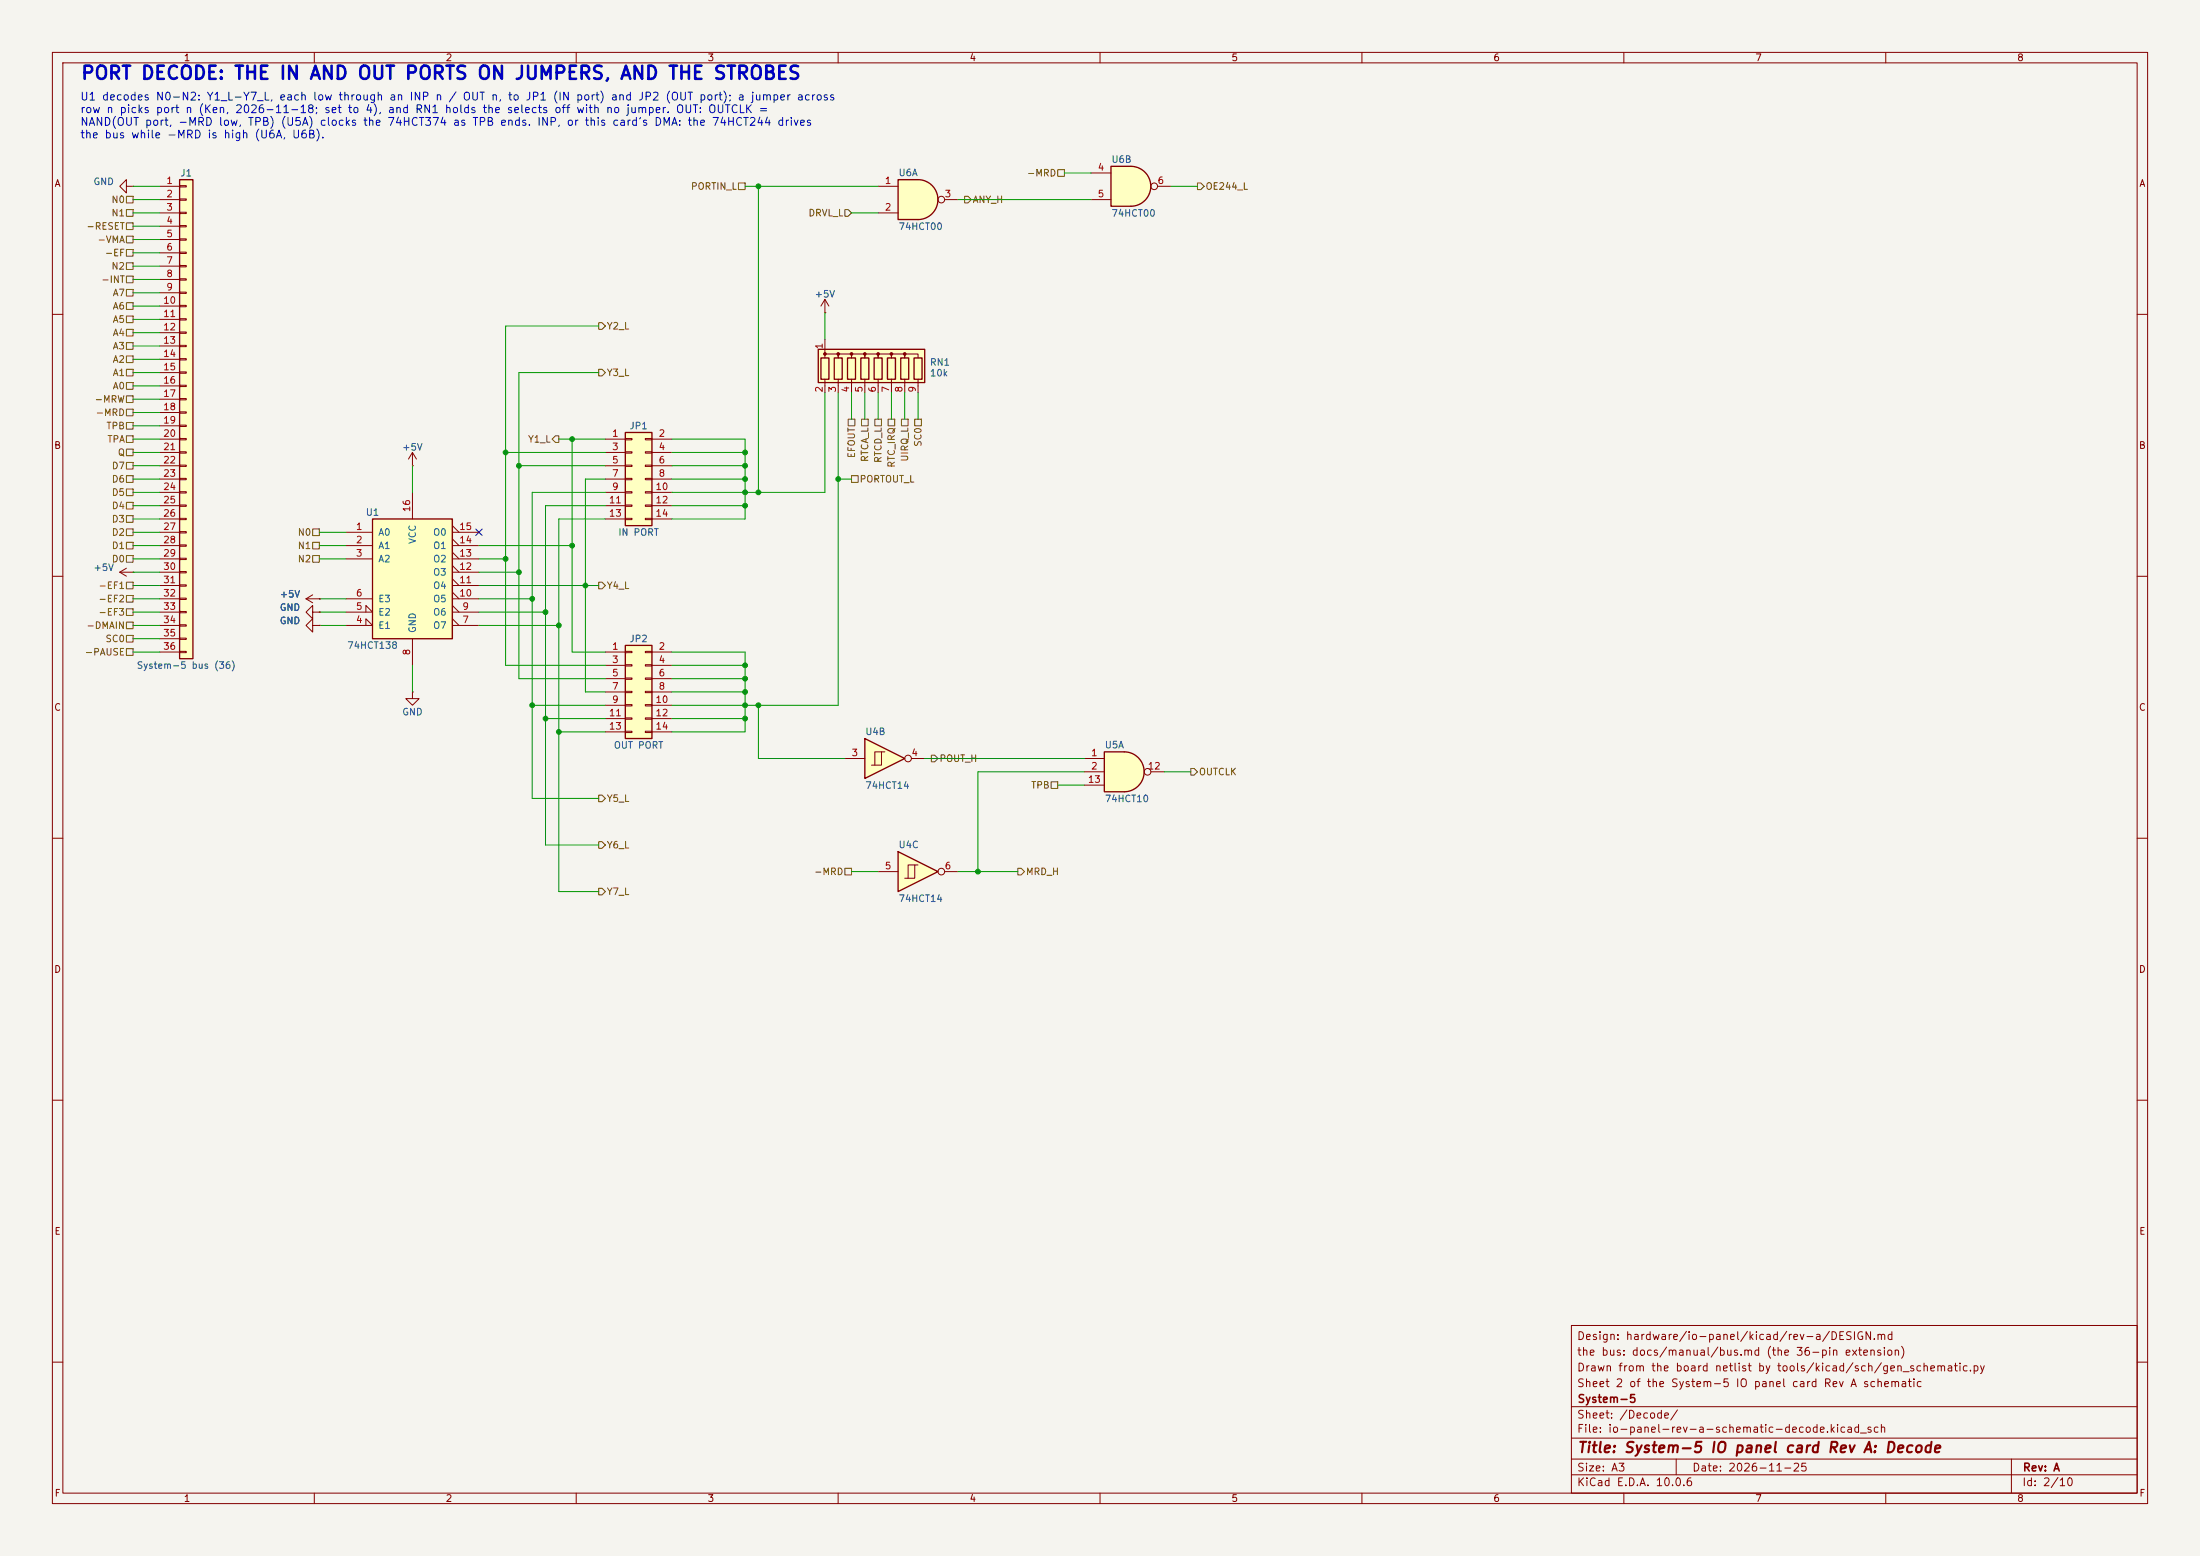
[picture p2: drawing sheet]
<svg xmlns="http://www.w3.org/2000/svg" width="420mm" height="297mm" viewBox="0 0 420 297" stroke-linecap="round" stroke-linejoin="round" font-family="sans-serif">
<path d="M0 0h420v297h-420z" fill="#f5f4ef" stroke="#f5f4ef" stroke-width=".19"/>
<g fill="none" stroke="#840000" stroke-width=".19">
<path d="M10 10h400v277h-400zM12 12h396v273h-396zM60 10v2M110 10v2M160 10v2M210 10v2M260 10v2M310 10v2M360 10v2M10 60h2M408 60h2M10 110h2"/>
<path d="M408 110h2M10 160h2M408 160h2M10 210h2M408 210h2M300 253h108v32h-108zM10 260h2M300 278.5h108M300 274.5h108M300 268.5h108M320 278.5v3M384 278.5v6.5"/>
<path d="M408 260h2M60 285v2M110 285v2M160 285v2M210 285v2M260 285v2M300 281.5h108M310 285v2M360 285v2"/>
</g>
<path d="M214.6 143.5a3.8 3.8 0 0 1 3.8 3.8 3.8 3.8 0 0 1-3.8 3.8z" fill="#ffffc2" stroke="#ffffc2" stroke-width=".19"/>
<path d="M210.8 143.5h3.8v7.6h-3.8z" fill="#ffffc2"/>
<path d="M210.8 143.5h3.8a3.8 3.8 0 0 1 3.8 3.8 3.8 3.8 0 0 1-3.8 3.8h-3.8z" fill="none" stroke="#840000" stroke-width=".25"/>
<g fill="none" stroke="#840000" stroke-width=".19">
<path d="M58.4 114.3l1.3 .8M58.4 114.3h2.6M59.7 119.4v-1.3l-1.3 1.3 1.3 1.3v-1.3h1.3M59.7 113.5l-1.3 .8M61 119.4h.1M61 114.3h.1M207 144.8h3.8M207 147.3h3.8M207 149.9h3.8M219.7 147.3h2.5"/>
<circle cx="219.1" cy="147.3" r=".63"/>
</g>
<path d="M119.4 82.6h5.1v17.7h-5.1z" fill="#ffffc2"/>
<path d="M119.4 82.6h5.1v17.7h-5.1z" fill="none" stroke="#840000" stroke-width=".25"/>
<g fill="none" stroke="#840000" stroke-width=".19">
<path d="M78.7 88.9h.1M78.7 86.4l-.7 1.2M78.7 86.4l.8 1.2M78.7 86.4v2.5M115.6 83.8h3.8M115.6 86.4h3.8M115.6 88.9h3.8M115.6 91.4h3.8M115.6 94h3.8M115.6 96.5h3.8M115.6 99.1h3.8M119.4 83.7h1.2v.2h-1.2z"/>
<path d="M119.4 86.2h1.2v.3h-1.2zM119.4 88.8h1.2v.2h-1.2zM119.4 91.3h1.2v.3h-1.2zM119.4 93.9h1.2v.2h-1.2zM119.4 96.4h1.2v.2h-1.2zM119.4 98.9h1.2v.3h-1.2zM123.2 83.7h1.3v.2h-1.3zM123.2 86.2h1.3v.3h-1.3zM123.2 88.8h1.3v.2h-1.3zM123.2 91.3h1.3v.3h-1.3zM123.2 93.9h1.3v.2h-1.3zM123.2 96.4h1.3v.2h-1.3z"/>
<path d="M123.2 98.9h1.3v.3h-1.3zM124.5 83.8h3.8M124.5 86.4h3.8M124.5 88.9h3.8M124.5 91.4h3.8M124.5 94h3.8M124.5 96.5h3.8M124.5 99.1h3.8"/>
</g>
<path d="M71.1 99.1h15.3v22.8h-15.3z" fill="#ffffc2"/>
<path d="M71.1 99.1h15.3v22.8h-15.3z" fill="none" stroke="#840000" stroke-width=".25"/>
<g fill="none" stroke="#840000" stroke-width=".19">
<path d="M78.7 94v5.1M22.9 109.2h2.5M22.9 109.2l1.2 .8M24.1 108.5l-1.2 .7M25.4 109.2h.1M66 119.4h5.1l-1.3-1.3v1.3M66 116.8h5.1l-1.3-1.2v1.2M66 101.6h5.1M66 104.1h5.1M66 106.7h5.1M66 114.3h5.1M86.4 101.6h5"/>
<path d="M86.4 104.1h5M86.4 106.7h5M86.4 119.4h5M86.4 116.8h5M86.4 114.3h5M86.4 118.1l1.2 1.3M86.4 115.6l1.2 1.2M86.4 113l1.2 1.3M86.4 111.8h5M86.4 110.5l1.2 1.3M86.4 109.2h5M86.4 108l1.2 1.2"/>
<path d="M86.4 105.4l1.2 1.3M86.4 102.9l1.2 1.2M86.4 100.3l1.2 1.3M78.7 132.1v1.3h1.3l-1.3 1.2-1.2-1.2h1.2M78.7 132.1h.1M78.7 121.9v5.1"/>
</g>
<path d="M34.3 34.3h2.5v91.4h-2.5z" fill="#ffffc2"/>
<path d="M34.3 34.3h2.5v91.4h-2.5z" fill="none" stroke="#840000" stroke-width=".25"/>
<g fill="none" stroke="#840000" stroke-width=".19">
<path d="M30.5 35.6h3.8M30.5 38.1h3.8M34.3 35.4h1.3v.3h-1.3zM34.3 38h1.3v.2h-1.3zM30.5 40.6h3.8M30.5 43.2h3.8M30.5 45.7h3.8M30.5 48.3h3.8M30.5 50.8h3.8M30.5 53.3h3.8M30.5 55.9h3.8M30.5 58.4h3.8"/>
<path d="M34.3 40.5h1.3v.3h-1.3zM34.3 43.1h1.3v.2h-1.3zM34.3 45.6h1.3v.2h-1.3zM34.3 48.1h1.3v.3h-1.3zM34.3 50.7h1.3v.2h-1.3zM34.3 53.2h1.3v.3h-1.3zM34.3 55.8h1.3v.2h-1.3zM34.3 58.3h1.3v.2h-1.3zM30.5 61h3.8M30.5 63.5h3.8M30.5 66h3.8M30.5 68.6h3.8"/>
<path d="M30.5 71.1h3.8M30.5 73.7h3.8M30.5 76.2h3.8M30.5 78.7h3.8M34.3 60.8h1.3v.3h-1.3zM34.3 63.4h1.3v.2h-1.3zM34.3 65.9h1.3v.3h-1.3zM34.3 68.5h1.3v.2h-1.3zM34.3 71h1.3v.2h-1.3zM34.3 73.5h1.3v.3h-1.3zM34.3 76.1h1.3v.2h-1.3zM34.3 78.6h1.3v.3h-1.3z"/>
<path d="M30.5 81.3h3.8M30.5 83.8h3.8M30.5 86.4h3.8M30.5 88.9h3.8M30.5 91.4h3.8M30.5 94h3.8M30.5 96.5h3.8M30.5 99.1h3.8M34.3 81.2h1.3v.2h-1.3zM34.3 83.7h1.3v.2h-1.3zM34.3 86.2h1.3v.3h-1.3zM34.3 88.8h1.3v.2h-1.3z"/>
<path d="M34.3 91.3h1.3v.3h-1.3zM34.3 93.9h1.3v.2h-1.3zM34.3 96.4h1.3v.2h-1.3zM34.3 98.9h1.3v.3h-1.3zM30.5 101.6h3.8M30.5 104.1h3.8M30.5 106.7h3.8M30.5 109.2h3.8M30.5 111.8h3.8M30.5 114.3h3.8M30.5 116.8h3.8M30.5 119.4h3.8"/>
<path d="M34.3 101.5h1.3v.2h-1.3zM34.3 104h1.3v.3h-1.3zM34.3 106.6h1.3v.2h-1.3zM34.3 109.1h1.3v.2h-1.3zM34.3 111.6h1.3v.3h-1.3zM34.3 114.2h1.3v.2h-1.3zM34.3 116.7h1.3v.3h-1.3zM34.3 119.3h1.3v.2h-1.3zM30.5 121.9h3.8M30.5 124.5h3.8M34.3 121.8h1.3v.2h-1.3zM34.3 124.3h1.3v.3h-1.3z"/>
</g>
<path d="M119.4 123.2h5.1v17.8h-5.1z" fill="#ffffc2"/>
<path d="M119.4 123.2h5.1v17.8h-5.1z" fill="none" stroke="#840000" stroke-width=".25"/>
<g fill="none" stroke="#840000" stroke-width=".19">
<path d="M115.6 124.5h3.8M115.6 127h3.8M115.6 129.5h3.8M115.6 132.1h3.8M115.6 134.6h3.8M115.6 137.2h3.8M115.6 139.7h3.8M119.4 124.3h1.2v.3h-1.2zM119.4 126.9h1.2v.2h-1.2zM119.4 129.4h1.2v.3h-1.2zM119.4 132h1.2v.2h-1.2zM119.4 134.5h1.2v.2h-1.2z"/>
<path d="M119.4 137h1.2v.3h-1.2zM119.4 139.6h1.2v.2h-1.2zM123.2 124.3h1.3v.3h-1.3zM123.2 126.9h1.3v.2h-1.3zM123.2 129.4h1.3v.3h-1.3zM123.2 132h1.3v.2h-1.3zM123.2 134.5h1.3v.2h-1.3zM123.2 137h1.3v.3h-1.3zM123.2 139.6h1.3v.2h-1.3zM124.5 124.5h3.8M124.5 127h3.8M124.5 129.5h3.8"/>
<path d="M124.5 132.1h3.8M124.5 134.6h3.8M124.5 137.2h3.8M124.5 139.7h3.8"/>
</g>
<path d="M171.4 162.6l7.7 3.8-7.7 3.8z" fill="#ffffc2"/>
<path d="M171.4 162.6l7.7 3.8-7.7 3.8z" fill="none" stroke="#840000" stroke-width=".25"/>
<g fill="none" stroke="#840000" stroke-width=".19">
<path d="M167.6 166.4h3.8M174.6 165.1h-1.2v2.5M175.3 165.1h-.7v2.5h-1.9M180.3 166.4h2.6"/>
<circle cx="179.7" cy="166.4" r=".63"/>
</g>
<path d="M156.2 66.7h20.3v6.3h-20.3z" fill="#ffffc2"/>
<path d="M156.2 66.7h20.3v6.3h-20.3zM156.7 68.3h1.5v4.1h-1.5zM159.3 68.3h1.5v4.1h-1.5zM161.8 68.3h1.5v4.1h-1.5zM164.3 68.3h1.6v4.1h-1.6zM166.9 68.3h1.5v4.1h-1.5zM169.4 68.3h1.5v4.1h-1.5zM172 68.3h1.5v4.1h-1.5zM174.5 68.3h1.5v4.1h-1.5z" fill="none" stroke="#840000" stroke-width=".25"/>
<g fill="#840000" stroke="#840000" stroke-width=".19">
<circle cx="157.5" cy="67.6" r=".25"/>
<circle cx="160" cy="67.6" r=".25"/>
<circle cx="162.6" cy="67.6" r=".25"/>
<circle cx="165.1" cy="67.6" r=".25"/>
<circle cx="167.6" cy="67.6" r=".25"/>
<circle cx="170.2" cy="67.6" r=".25"/>
<circle cx="172.7" cy="67.6" r=".25"/>
</g>
<path d="M157.5 68.3v-.7h2.5v.7v-.7h2.6v.7v-.7h2.5v.7v-.7h2.5v.7v-.7h2.6v.7v-.7h2.5v.7v-.7h2.6v.7M157.5 64.8v2.5M157.5 72.4v2.5M160 72.4v2.5M162.6 72.4v2.5M165.1 72.4v2.5M167.6 72.4v2.5M170.2 72.4v2.5M172.7 72.4v2.5M175.3 72.4v2.5" fill="none" stroke="#840000" stroke-width=".19"/>
<path d="M165.1 141l7.6 3.8-7.6 3.8z" fill="#ffffc2"/>
<path d="M165.1 141l7.6 3.8-7.6 3.8z" fill="none" stroke="#840000" stroke-width=".25"/>
<g fill="none" stroke="#840000" stroke-width=".19">
<path d="M59.7 116.8v-1.2l-1.3 1.2 1.3 1.3v-1.3h1.3M61 116.8h.1M161.3 144.8h3.8M168.3 143.5h-1.3v2.6M168.9 143.5h-.6v2.6h-1.9M174 144.8h2.5"/>
<circle cx="173.4" cy="144.8" r=".63"/>
</g>
<path d="M215.9 31.8a3.8 3.8 0 0 1 3.8 3.8 3.8 3.8 0 0 1-3.8 3.8z" fill="#ffffc2" stroke="#ffffc2" stroke-width=".19"/>
<path d="M212.1 31.8h3.8v7.6h-3.8z" fill="#ffffc2"/>
<path d="M212.1 31.8h3.8a3.8 3.8 0 0 1 3.8 3.8 3.8 3.8 0 0 1-3.8 3.8h-3.8z" fill="none" stroke="#840000" stroke-width=".25"/>
<g fill="none" stroke="#840000" stroke-width=".19">
<path d="M24.1 35.6v-1.3l-1.2 1.3 1.2 1.2v-1.2h1.3M25.4 35.6h.1M208.3 33h3.8M208.3 38.1h3.8M221 35.6h2.5M157.5 59.7h.1M157.5 57.2l-.8 1.2M157.5 57.2l.7 1.2M157.5 57.2v2.5"/>
<circle cx="220.3" cy="35.6" r=".63"/>
</g>
<path d="M175.3 34.3a3.8 3.8 0 0 1 3.8 3.8 3.8 3.8 0 0 1-3.8 3.8z" fill="#ffffc2" stroke="#ffffc2" stroke-width=".19"/>
<path d="M171.4 34.3h3.9v7.6h-3.9z" fill="#ffffc2"/>
<path d="M171.4 34.3h3.9a3.8 3.8 0 0 1 3.8 3.8 3.8 3.8 0 0 1-3.8 3.8h-3.9z" fill="none" stroke="#840000" stroke-width=".25"/>
<g fill="none" stroke="#840000" stroke-width=".19">
<path d="M167.6 35.6h3.8M180.3 38.1h2.6M167.6 40.6h3.8M61 116.8h.1M61 119.4h.1M61 114.3h.1"/>
<circle cx="179.7" cy="38.1" r=".63"/>
</g>
<g fill="none" stroke="#725600" stroke-width=".19">
<path d="M24.1 37.5h1.3v1.2h-1.3zM141 34.9h1.2v1.3h-1.2zM184.1 37.5h.7l.6 .6-.6 .6h-.7zM201.9 32.4h1.3v1.3h-1.3zM228.6 34.9h.6l.7 .7-.7 .6h-.6zM24.1 57.8h1.3v1.3h-1.3zM24.1 55.2h1.3v1.3h-1.3zM24.1 52.7h1.3v1.3h-1.3zM24.1 50.2h1.3v1.2h-1.3zM24.1 47.6h1.3v1.3h-1.3zM24.1 45.1h1.3v1.3h-1.3zM24.1 42.5h1.3v1.3h-1.3z"/>
<path d="M24.1 40h1.3v1.3h-1.3zM161.3 40h.6l.7 .6-.7 .7h-.6zM24.1 65.4h1.3v1.3h-1.3zM24.1 67.9h1.3v1.3h-1.3zM24.1 70.5h1.3v1.3h-1.3zM24.1 73h1.3v1.3h-1.3zM24.1 62.9h1.3v1.2h-1.3zM24.1 60.3h1.3v1.3h-1.3zM24.1 75.6h1.3v1.2h-1.3zM24.1 78.1h1.3v1.3h-1.3zM114.3 61.6h.6l.7 .6-.7 .7h-.6zM114.3 70.5h.6l.7 .6-.7 .7h-.6z"/>
<path d="M24.1 80.6h1.3v1.3h-1.3zM24.1 83.2h1.3v1.3h-1.3zM24.1 85.7h1.3v1.3h-1.3zM24.1 88.3h1.3v1.2h-1.3zM24.1 90.8h1.3v1.3h-1.3zM24.1 93.3h1.3v1.3h-1.3zM24.1 95.9h1.3v1.3h-1.3zM24.1 98.4h1.3v1.3h-1.3zM106 83.2h.7v1.3h-.7l-.6-.7zM161.9 80h1.3v1.3h-1.3zM162.6 90.8h1.2v1.3h-1.2zM164.5 80h1.2v1.3h-1.2z"/>
<path d="M167 80h1.3v1.3h-1.3zM169.5 80h1.3v1.3h-1.3zM172.1 80h1.3v1.3h-1.3zM174.6 80h1.3v1.3h-1.3zM24.1 116.2h1.3v1.3h-1.3zM24.1 118.7h1.3v1.3h-1.3zM24.1 101h1.3v1.2h-1.3zM24.1 103.5h1.3v1.3h-1.3zM24.1 106h1.3v1.3h-1.3zM24.1 113.7h1.3v1.2h-1.3zM24.1 111.1h1.3v1.3h-1.3zM59.7 106h1.3v1.3h-1.3z"/>
<path d="M59.7 101h1.3v1.2h-1.3zM59.7 103.5h1.3v1.3h-1.3zM114.3 111.1h.6l.7 .7-.7 .6h-.6zM24.1 121.3h1.3v1.3h-1.3zM24.1 123.8h1.3v1.3h-1.3zM114.3 151.8h.6l.7 .6-.7 .6h-.6zM177.8 144.1h.6l.7 .7-.7 .6h-.6zM200.7 149.2h1.2v1.3h-1.2zM227.3 146.7h.7l.6 .6-.6 .7h-.7zM114.3 160.7h.6l.7 .6-.7 .6h-.6zM114.3 169.5h.6l.7 .7-.7 .6h-.6zM161.3 165.7h1.3v1.3h-1.3z"/>
<path d="M194.3 165.7h.6l.7 .7-.7 .6h-.6z"/>
</g>
<g fill="none" stroke="#009600" stroke-width=".19">
<path d="M25.4 35.6h5.1M25.4 38.1h5.1M142.2 35.6h25.4M144.8 35.6v58.4M182.9 38.1h25.4M203.2 33h5.1M223.5 35.6h5.1M25.4 40.6h5.1M25.4 45.7h5.1M25.4 43.2h5.1M25.4 58.4h5.1M25.4 55.9h5.1"/>
<path d="M25.4 53.3h5.1M25.4 50.8h5.1M25.4 48.3h5.1M157.5 59.7v5.1M162.6 40.6h5M25.4 71.1h5.1M25.4 78.7h5.1M25.4 76.2h5.1M25.4 73.7h5.1M25.4 68.6h5.1M25.4 66h5.1M25.4 63.5h5.1"/>
<path d="M25.4 61h5.1M114.3 62.2h-17.8v64.8h19.1M114.3 71.1h-15.2v58.4h16.5M157.5 74.9v19.1h-29.2M160 74.9v59.7h-31.7M162.6 74.9v5.1M165.1 74.9v5.1M167.6 74.9v5.1M170.2 74.9v5.1M172.7 74.9v5.1M175.3 74.9v5.1M25.4 91.4h5.1"/>
<path d="M25.4 83.8h5.1M25.4 99.1h5.1M25.4 86.4h5.1M25.4 88.9h5.1M25.4 94h5.1M25.4 96.5h5.1M25.4 81.3h5.1M78.7 88.9v5.1M96.5 86.4h19.1M99.1 88.9h16.5M106.7 83.8h8.9M109.2 83.8v40.7h6.4"/>
<path d="M115.6 91.4h-3.8v40.7h3.8M115.6 99.1h-8.9v71.1h7.6M115.6 94h-14v58.4h12.7M115.6 96.5h-11.5v64.8h10.2M128.3 91.4h13.9M128.3 83.8h13.9v15.3h-13.9M128.3 86.4h13.9M128.3 88.9h13.9M128.3 96.5h13.9M160 91.4h2.6M25.4 119.4h5.1M25.4 116.8h5.1"/>
<path d="M25.4 104.1h5.1M25.4 114.3h5.1M25.4 101.6h5.1M25.4 111.8h5.1M25.4 106.7h5.1M25.4 109.2h5.1M61 119.4h5M61 116.8h5M61 104.1h5M61 114.3h5M61 101.6h5M61 106.7h5"/>
<path d="M91.4 119.4h15.3M91.4 116.8h12.7M91.4 104.1h17.8M91.4 114.3h10.2M91.4 111.8h22.9M91.4 106.7h5.1M91.4 109.2h7.7M25.4 121.9h5.1M25.4 124.5h5.1M78.7 127v5.1M101.6 134.6h14M104.1 137.2h11.5"/>
<path d="M106.7 139.7h8.9M128.3 129.5h13.9M128.3 132.1h13.9M128.3 137.2h13.9M128.3 124.5h13.9v15.2h-13.9M128.3 127h13.9M144.8 134.6v10.2h16.5M176.5 144.8h30.5M201.9 149.9h5.1M207 147.3h-20.3v19.1M222.2 147.3h5.1M162.6 166.4h5"/>
<path d="M182.9 166.4h11.4"/>
</g>
<path d="M90.8 101l1.2 1.2M92 101l-1.2 1.2" fill="none" stroke="#000084" stroke-width=".19"/>
<g fill="#009600" stroke="#009600" stroke-width=".19">
<circle cx="109.2" cy="83.8" r=".46"/>
<circle cx="99.1" cy="88.9" r=".46"/>
<circle cx="96.5" cy="86.4" r=".46"/>
<circle cx="96.5" cy="106.7" r=".46"/>
<circle cx="99.1" cy="109.2" r=".46"/>
<circle cx="101.6" cy="114.3" r=".46"/>
<circle cx="104.1" cy="116.8" r=".46"/>
<circle cx="109.2" cy="104.1" r=".46"/>
<circle cx="111.8" cy="111.8" r=".46"/>
<circle cx="106.7" cy="139.7" r=".46"/>
<circle cx="104.1" cy="137.2" r=".46"/>
<circle cx="101.6" cy="134.6" r=".46"/>
<circle cx="106.7" cy="119.4" r=".46"/>
<circle cx="142.2" cy="86.4" r=".46"/>
<circle cx="144.8" cy="94" r=".46"/>
<circle cx="142.2" cy="94" r=".46"/>
<circle cx="142.2" cy="91.4" r=".46"/>
<circle cx="142.2" cy="88.9" r=".46"/>
<circle cx="142.2" cy="96.5" r=".46"/>
<circle cx="144.8" cy="35.6" r=".46"/>
<circle cx="142.2" cy="127" r=".46"/>
<circle cx="142.2" cy="129.5" r=".46"/>
<circle cx="142.2" cy="132.1" r=".46"/>
<circle cx="142.2" cy="137.2" r=".46"/>
<circle cx="142.2" cy="134.6" r=".46"/>
<circle cx="144.8" cy="134.6" r=".46"/>
<circle cx="186.7" cy="166.4" r=".46"/>
<circle cx="160" cy="91.4" r=".46"/>
</g>
<text font-size="2.5" fill="#0000c2" x="15.3" y="15.8">PORT DECODE: THE IN AND OUT PORTS ON JUMPERS, AND THE STROBES</text>
<text font-size="2" fill="#840000" x="301" y="277.8">Title: System-5 IO panel card Rev A: Decode</text>
<g font-size="1.5" fill="#0000c2">
<text x="15.2" y="19.5">U1 decodes N0-N2: Y1_L-Y7_L, each low through an INP n / OUT n, to JP1 (IN port) and JP2 (OUT port); a jumper across</text>
<text x="15.2" y="22">row n picks port n (Ken, 2026-11-18; set to 4), and RN1 holds the selects off with no jumper. OUT: OUTCLK =</text>
<text x="15.2" y="24.4">NAND(OUT port, -MRD low, TPB) (U5A) clocks the 74HCT374 as TPB ends. INP, or this card's DMA: the 74HCT244 drives</text>
<text x="15.2" y="26.8">the bus while -MRD is high (U6A, U6B).</text>
</g>
<g font-size="1.5" fill="#840000">
<text x="300.9" y="256.1">Design: hardware/io-panel/kicad/rev-a/DESIGN.md</text>
<text x="300.9" y="262.1">Drawn from the board netlist by tools/kicad/sch/gen_schematic.py</text>
<text x="300.9" y="259.1">the bus: docs/manual/bus.md (the 36-pin extension)</text>
<text x="300.9" y="265.1">Sheet 2 of the System-5 IO panel card Rev A schematic</text>
<text x="301" y="268.1">System-5</text>
<text x="300.9" y="273.8">File: io-panel-rev-a-schematic-decode.kicad_sch</text>
<text x="300.9" y="271.1">Sheet: /Decode/</text>
<text x="300.9" y="281.2">Size: A3</text>
<text x="322.9" y="281.2">Date: 2026-11-25</text>
<text x="386" y="281.2">Rev: A</text>
<text x="300.9" y="284">KiCad E.D.A. 10.0.6</text>
<text x="385.9" y="284">Id: 2/10</text>
</g>
<g font-size="1.3" fill="#840000">
<text x="35" y="12">1</text>
<text x="85" y="12">2</text>
<text x="135" y="12">3</text>
<text x="185" y="12">4</text>
<text x="235" y="12">5</text>
<text x="285" y="12">6</text>
<text x="335" y="12">7</text>
<text x="385" y="12">8</text>
<text x="10.3" y="36">A</text>
<text x="408.3" y="36">A</text>
<text x="10.2" y="86">B</text>
<text x="408.2" y="86">B</text>
<text x="10.2" y="136">C</text>
<text x="408.2" y="136">C</text>
<text x="10.2" y="186">D</text>
<text x="408.2" y="186">D</text>
<text x="10.3" y="236">E</text>
<text x="408.3" y="236">E</text>
<text x="10.3" y="286">F</text>
<text x="35" y="287">1</text>
<text x="85" y="287">2</text>
<text x="135" y="287">3</text>
<text x="185" y="287">4</text>
<text x="235" y="287">5</text>
<text x="285" y="287">6</text>
<text x="335" y="287">7</text>
<text x="385" y="287">8</text>
<text x="408.3" y="286">F</text>
</g>
<g font-size="1.3" fill="#006464">
<text x="17.7" y="35.6">GND</text>
<text x="34.3" y="34">J1</text>
<text x="171.4" y="33.9">U6A</text>
<text x="212.1" y="31.4">U6B</text>
<text x="212.1" y="41.7">74HCT00</text>
<text x="171.4" y="44.2">74HCT00</text>
<text x="155.4" y="57.1">+5V</text>
<text x="177.4" y="70.1">RN1</text>
<text x="177.4" y="72.2">10k</text>
<text x="120.1" y="82.2">JP1</text>
<text x="76.7" y="86.3">+5V</text>
<text x="69.7" y="98.8">U1</text>
<text x="72.1" y="102.6">A0</text>
<text x="72.1" y="105.1">A1</text>
<text x="72.1" y="107.6">A2</text>
<text x="79.7" y="103.9" transform="rotate(-90 79.7 103.9)">VCC</text>
<text x="82.6" y="107.6">O2</text>
<text x="82.6" y="105.1">O1</text>
<text x="82.6" y="102.6">O0</text>
<text x="117.9" y="102.6">IN PORT</text>
<text x="17.7" y="109.3">+5V</text>
<text x="82.6" y="112.7">O4</text>
<text x="82.6" y="110.2">O3</text>
<text x="53.3" y="119.4">GND</text>
<text x="53.3" y="114.4">+5V</text>
<text x="53.3" y="116.9">GND</text>
<text x="72.1" y="117.8">E2</text>
<text x="72.1" y="115.3">E3</text>
<text x="82.6" y="117.8">O6</text>
<text x="82.6" y="115.3">O5</text>
<text x="66.2" y="124.2">74HCT138</text>
<text x="72.1" y="120.3">E1</text>
<text x="79.7" y="120.9" transform="rotate(-90 79.7 120.9)">GND</text>
<text x="82.6" y="120.3">O7</text>
<text x="120.1" y="122.9">JP2</text>
<text x="26" y="128">System-5 bus (36)</text>
<text x="76.7" y="136.9">GND</text>
<text x="117.1" y="143.2">OUT PORT</text>
<text x="165.1" y="140.6">U4B</text>
<text x="210.8" y="143.1">U5A</text>
<text x="165.1" y="150.9">74HCT14</text>
<text x="210.8" y="153.4">74HCT10</text>
<text x="171.4" y="162.2">U4C</text>
<text x="171.4" y="172.5">74HCT14</text>
</g>
<g font-size="1.3" fill="#a90000">
<text x="31.7" y="35.4">1</text>
<text x="168.8" y="35.4">1</text>
<text x="209.5" y="32.9">4</text>
<text x="220.9" y="35.4">6</text>
<text x="31.7" y="38">2</text>
<text x="31.7" y="40.5">3</text>
<text x="168.8" y="40.5">2</text>
<text x="180.2" y="38">3</text>
<text x="209.5" y="38">5</text>
<text x="31.7" y="43">4</text>
<text x="31.7" y="45.6">5</text>
<text x="31.7" y="48.1">6</text>
<text x="31.7" y="50.7">7</text>
<text x="31.7" y="53.2">8</text>
<text x="31" y="58.3">10</text>
<text x="31.7" y="55.7">9</text>
<text x="31" y="60.8">11</text>
<text x="31" y="63.4">12</text>
<text x="31" y="65.9">13</text>
<text x="31" y="68.4">14</text>
<text x="31" y="71">15</text>
<text x="157.3" y="66.8" transform="rotate(-90 157.3 66.8)">1</text>
<text x="31" y="73.5">16</text>
<text x="31" y="76.1">17</text>
<text x="157.3" y="75" transform="rotate(-90 157.3 75)">2</text>
<text x="159.9" y="75" transform="rotate(-90 159.9 75)">3</text>
<text x="162.4" y="75" transform="rotate(-90 162.4 75)">4</text>
<text x="165" y="75" transform="rotate(-90 165 75)">5</text>
<text x="167.5" y="75" transform="rotate(-90 167.5 75)">6</text>
<text x="170" y="75" transform="rotate(-90 170 75)">7</text>
<text x="172.6" y="75" transform="rotate(-90 172.6 75)">8</text>
<text x="175.1" y="75" transform="rotate(-90 175.1 75)">9</text>
<text x="31" y="78.6">18</text>
<text x="31" y="81.1">19</text>
<text x="31" y="83.7">20</text>
<text x="116.7" y="83.7">1</text>
<text x="125.6" y="83.7">2</text>
<text x="31" y="86.2">21</text>
<text x="31" y="88.8">22</text>
<text x="116.7" y="86.2">3</text>
<text x="116.7" y="88.8">5</text>
<text x="125.6" y="86.2">4</text>
<text x="125.6" y="88.8">6</text>
<text x="31" y="91.3">23</text>
<text x="31" y="93.8">24</text>
<text x="116.7" y="91.3">7</text>
<text x="116.7" y="93.8">9</text>
<text x="125" y="93.8">10</text>
<text x="125.6" y="91.3">8</text>
<text x="31" y="96.4">25</text>
<text x="31" y="98.9">26</text>
<text x="31" y="101.5">27</text>
<text x="67.8" y="101.5">1</text>
<text x="78.6" y="97.9" transform="rotate(-90 78.6 97.9)">16</text>
<text x="87.6" y="101.5">15</text>
<text x="116.1" y="96.4">11</text>
<text x="116.1" y="98.9">13</text>
<text x="125" y="96.4">12</text>
<text x="125" y="98.9">14</text>
<text x="31" y="104">28</text>
<text x="31" y="106.5">29</text>
<text x="67.8" y="104">2</text>
<text x="67.8" y="106.5">3</text>
<text x="87.6" y="106.5">13</text>
<text x="87.6" y="104">14</text>
<text x="31" y="109.1">30</text>
<text x="31" y="111.6">31</text>
<text x="87.6" y="111.6">11</text>
<text x="87.6" y="109.1">12</text>
<text x="31" y="114.2">32</text>
<text x="31" y="116.7">33</text>
<text x="31" y="119.2">34</text>
<text x="67.8" y="119.2">4</text>
<text x="67.8" y="116.7">5</text>
<text x="67.8" y="114.2">6</text>
<text x="87.6" y="114.2">10</text>
<text x="88.2" y="119.2">7</text>
<text x="88.2" y="116.7">9</text>
<text x="31" y="121.8">35</text>
<text x="31" y="124.3">36</text>
<text x="78.6" y="125.2" transform="rotate(-90 78.6 125.2)">8</text>
<text x="116.7" y="124.3">1</text>
<text x="125.6" y="124.3">2</text>
<text x="116.7" y="126.9">3</text>
<text x="116.7" y="129.4">5</text>
<text x="116.7" y="131.9">7</text>
<text x="125.6" y="126.9">4</text>
<text x="125.6" y="129.4">6</text>
<text x="125.6" y="131.9">8</text>
<text x="116.1" y="137">11</text>
<text x="116.7" y="134.5">9</text>
<text x="125" y="134.5">10</text>
<text x="125" y="137">12</text>
<text x="116.1" y="139.6">13</text>
<text x="125" y="139.6">14</text>
<text x="162.5" y="144.6">3</text>
<text x="173.9" y="144.6">4</text>
<text x="207.6" y="149.7">13</text>
<text x="208.2" y="144.6">1</text>
<text x="208.2" y="147.2">2</text>
<text x="219" y="147.2">12</text>
<text x="168.8" y="166.2">5</text>
<text x="180.2" y="166.2">6</text>
</g>
<g font-size="1.3" fill="#725600">
<text x="195.9" y="34">-MRD</text>
<text x="21.2" y="41.6">N1</text>
<text x="21.2" y="39.1">N0</text>
<text x="131.8" y="36.5">PORTIN_L</text>
<text x="154.2" y="41.6">DRVL_L</text>
<text x="185.6" y="39.1">ANY_H</text>
<text x="230" y="36.5">OE244_L</text>
<text x="16.4" y="44.1">-RESET</text>
<text x="18.5" y="46.7">-VMA</text>
<text x="19.9" y="49.2">-EF</text>
<text x="21.2" y="51.8">N2</text>
<text x="19.2" y="54.3">-INT</text>
<text x="21.4" y="59.4">A6</text>
<text x="21.4" y="56.8">A7</text>
<text x="21.4" y="64.5">A4</text>
<text x="21.4" y="61.9">A5</text>
<text x="115.7" y="63.2">Y2_L</text>
<text x="21.4" y="67">A3</text>
<text x="21.4" y="69.5">A2</text>
<text x="18" y="77.2">-MRW</text>
<text x="21.4" y="72.1">A1</text>
<text x="21.4" y="74.6">A0</text>
<text x="115.7" y="72.1">Y3_L</text>
<text x="18.1" y="79.7">-MRD</text>
<text x="20.2" y="82.2">TPB</text>
<text x="20.4" y="84.8">TPA</text>
<text x="21.2" y="89.9">D7</text>
<text x="22.4" y="87.3">Q</text>
<text x="100.7" y="84.8">Y1_L</text>
<text x="163.5" y="87.6" transform="rotate(-90 163.5 87.6)">EFOUT</text>
<text x="166.1" y="88.3" transform="rotate(-90 166.1 88.3)">RTCA_L</text>
<text x="168.6" y="88.5" transform="rotate(-90 168.6 88.5)">RTCD_L</text>
<text x="171.1" y="89.4" transform="rotate(-90 171.1 89.4)">RTC_IRQ</text>
<text x="173.7" y="88.2" transform="rotate(-90 173.7 88.2)">UIRQ_L</text>
<text x="176.2" y="85.4" transform="rotate(-90 176.2 85.4)">SC0</text>
<text x="21.2" y="92.4">D6</text>
<text x="21.2" y="94.9">D5</text>
<text x="164" y="92.4">PORTOUT_L</text>
<text x="21.2" y="97.5">D4</text>
<text x="21.2" y="100">D3</text>
<text x="21.2" y="102.6">D2</text>
<text x="21.2" y="105.1">D1</text>
<text x="21.2" y="107.6">D0</text>
<text x="56.7" y="107.6">N2</text>
<text x="56.7" y="102.6">N0</text>
<text x="56.7" y="105.1">N1</text>
<text x="18.7" y="112.7">-EF1</text>
<text x="115.7" y="112.7">Y4_L</text>
<text x="18.7" y="117.8">-EF3</text>
<text x="18.7" y="115.3">-EF2</text>
<text x="16.1" y="125.4">-PAUSE</text>
<text x="16.4" y="120.3">-DMAIN</text>
<text x="20" y="122.9">SC0</text>
<text x="179.2" y="145.7">POUT_H</text>
<text x="228.8" y="148.3">OUTCLK</text>
<text x="115.7" y="153.4">Y5_L</text>
<text x="196.7" y="150.8">TPB</text>
<text x="115.7" y="162.3">Y6_L</text>
<text x="155.3" y="167.3">-MRD</text>
<text x="195.7" y="167.3">MRD_H</text>
<text x="115.7" y="171.1">Y7_L</text>
</g>
</svg>
